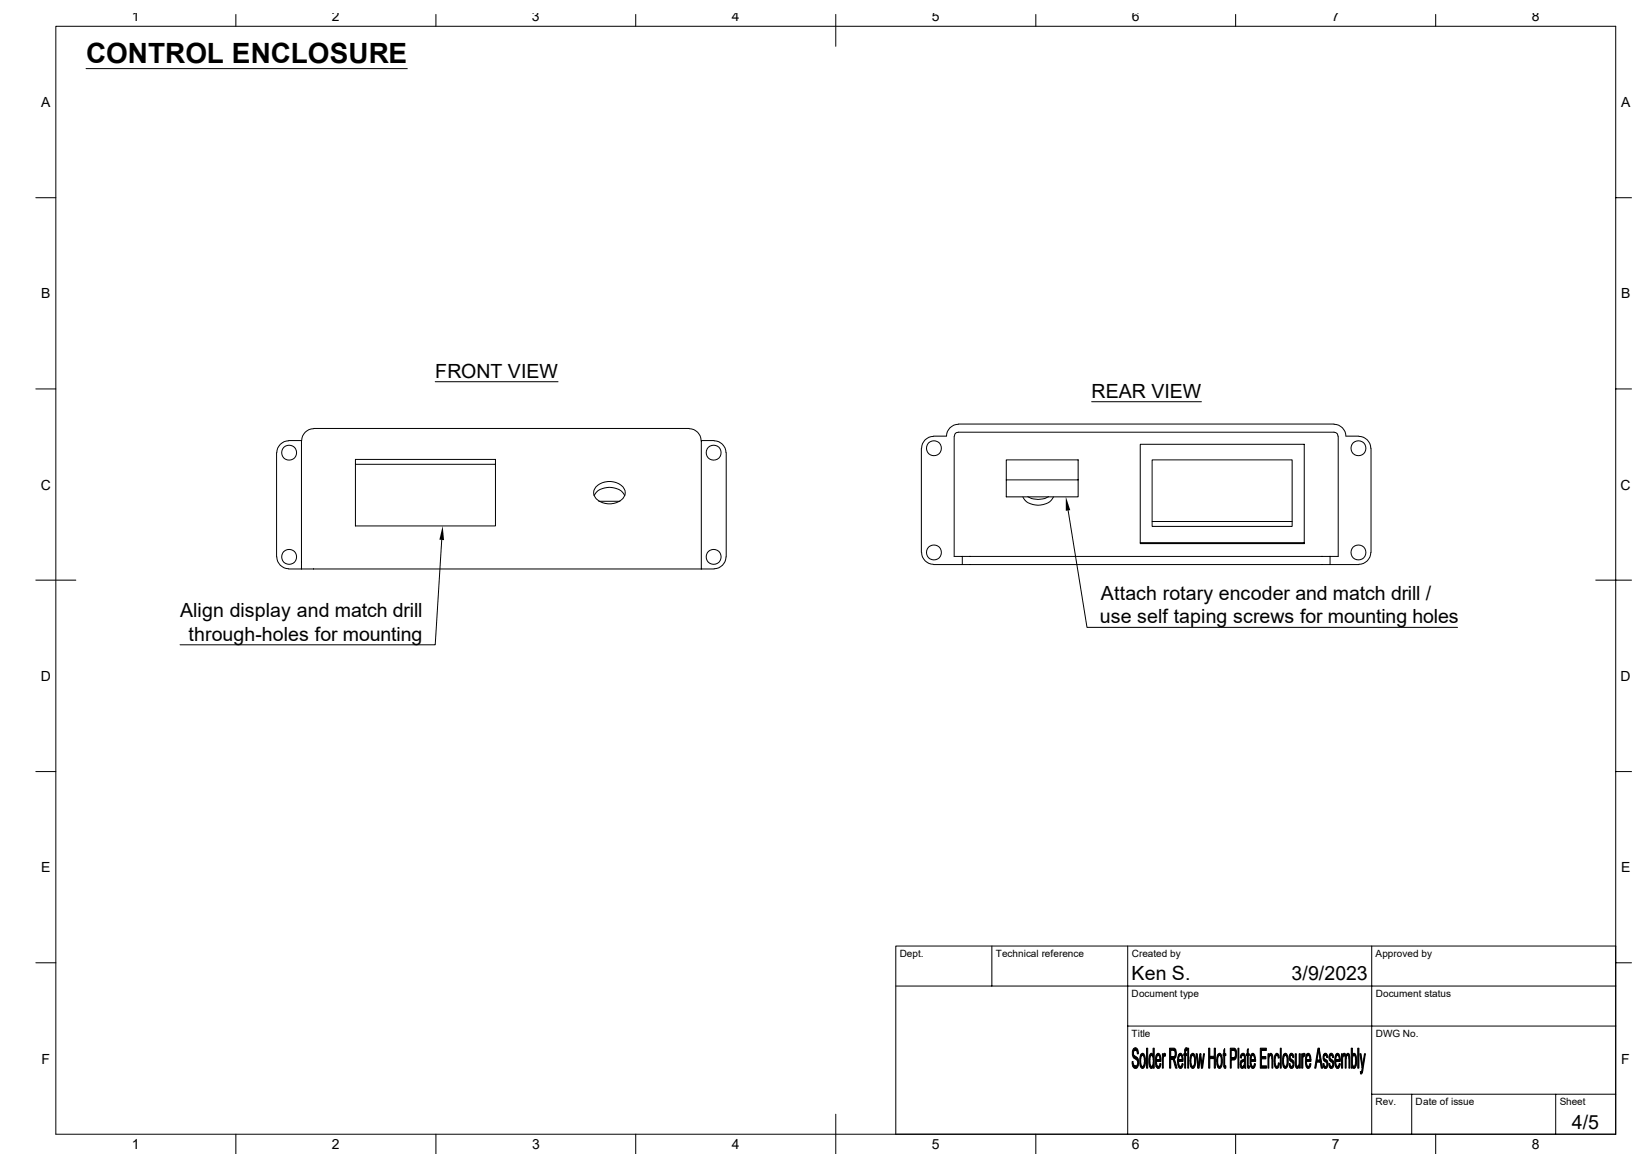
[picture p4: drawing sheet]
<svg xmlns="http://www.w3.org/2000/svg" width="297mm" height="210mm" viewBox="0 0 297 210" stroke-linecap="round" stroke-linejoin="round" font-family="sans-serif">
<g fill="none" stroke="#000" stroke-width=".18">
<path d="M10.2 4.8h283.8v201.6h-283.8zM15.7 12.5h58.4M42.9 2.6v2.2M79.3 2.6v2.2M115.7 2.6v2.2M152.1 2.6v5.8M188.5 2.6v2.2M224.9 2.6v2.2M261.3 2.6v2.2M6.5 36h3.7M294 36h2.9M6.5 70.8h3.7"/>
<path d="M57.1 78a2.17 2.17 0 0 0-2.2 2.2M57.1 78h68.3M79.2 69.5h22.4M125.4 78a2.17 2.17 0 0 1 2.2 2.2M169.9 79.4a2.17 2.17 0 0 0-2.2 2.2M169.9 79.4h2.3M173.7 79.4v21.9h1.4M173.7 79.4l.1-.4 .2-.3h.4h68.4l.5 .2 .2 .5M174.4 77.2h68.4M174.4 77.2a2.17 2.17 0 0 0-2.1 2.2M198.7 73.1h20M242.8 77.2a2.17 2.17 0 0 1 2.1 2.2h2.4"/>
<path d="M243.5 79.4v21.9h-1.4M247.3 79.4a2.17 2.17 0 0 1 2.2 2.2M294 70.8h2.9M50.3 82.4v18.9M52.5 80.2a2.17 2.17 0 0 0-2.1 2.2M52.5 80.2h2.4v23.3M64.7 83.6h25.5v12.1h-25.5zM64.7 84.5h25.5M80.4 98.3l-1.2 19h-46.4M108.1 90.2a3.3 3.3 0 0 1 4.2-1.3 2.18 2.18 0 0 1 1.4 1.3M108.5 88.6a3.4 3.4 0 0 1 5.1 .3 1.85 1.85 0 0 1-1.4 2.6 3.2 3.2 0 0 1-4.1-1.5 1.52 1.52 0 0 1 .4-1.4zM109 91.2h3.8"/>
<path d="M130 80.2h-2.4v23.3M130 80.2a2.17 2.17 0 0 1 2.1 2.2M132.2 82.4v18.9M167.7 81.6v18.9M183.1 87.3h13.1v-3.6h-13.1v6.7h13.1v-3.1M186.1 90.4a3.3 3.3 0 0 0 4.2 1.3 2.18 2.18 0 0 0 1.4-1.3M187 90.4a3.8 3.8 0 0 0 3.8 0M194.4 92.9l3.4 21.3h67.5M207.5 80.9h29.9v18h-29.9zM207.5 98.8h29.9M209.7 83.7h25.5v12.1h-25.5zM209.7 94.9h25.5"/>
<path d="M249.5 81.6v18.9M6.5 105.6h7.3M50.4 101.3a2.17 2.17 0 0 0 2.1 2.2M52.5 103.5h2.4M54.9 103.5h72.7M127.6 103.5h2.4M132.1 101.3a2.17 2.17 0 0 1-2.1 2.2M167.7 100.5a2.17 2.17 0 0 0 2.2 2.2M169.9 102.7h5.2M175.1 102.7h67M175.1 101.3h67M175.1 101.3v1.4"/>
<path d="M242.1 102.7h5.2M242.1 101.3v1.4M249.5 100.5a2.17 2.17 0 0 1-2.2 2.2M290.4 105.6h6.5M6.5 140.4h3.7M294 140.4h2.9M6.5 175.2h3.7M163 179.5h131M180.5 172.2v7.3M205.2 172.2v34.2M249.6 172.2v34.2M294 172.2h-131v34.2"/>
<path d="M294 175.2h2.9M205.2 186.7h88.8M249.6 199.1h44.4M256.9 199.1v7.3M283.1 199.1v7.3M42.9 206.4v3.6M79.3 206.4v3.6M115.7 206.4v3.6M152.1 202.8v7.2M188.5 206.4v3.6M224.9 206.4v3.6M261.3 206.4v3.6"/>
<circle cx="52.6" cy="82.4" r="1.36"/>
<circle cx="129.9" cy="82.4" r="1.36"/>
<circle cx="170" cy="81.6" r="1.36"/>
<circle cx="247.2" cy="81.6" r="1.36"/>
<circle cx="52.6" cy="101.3" r="1.36"/>
<circle cx="129.9" cy="101.3" r="1.36"/>
<circle cx="170" cy="100.5" r="1.36"/>
<circle cx="247.2" cy="100.5" r="1.36"/>
</g>
<g fill="#000" stroke="#000" stroke-width=".18">
<path d="M206 193.2h.2a.67 .67 0 0 0 .5 .8h-.5z" fill-rule="evenodd"/>
<path d="M206.3 190.8a.48 .48 0 0 1 .8 .3h-.5a.71 .71 0 0 0-.3 .7 .71 .71 0 0 0 .6 .6 1.49 1.49 0 0 1-.1 2h-.4l-.2-.3 .5-.1a.78 .78 0 0 0 .3-.8 .78 .78 0 0 0-.6-.6 1.56 1.56 0 0 1-.1-1.8z" fill-rule="evenodd"/>
<path d="M206.6 191.1h.5l.1 .7h-.2l-.1-.5z" fill-rule="evenodd"/>
<path d="M207.5 192.1h.4a1.79 1.79 0 0 0-.1 1.9l.1 .1h-.3l-.2-.5z" fill-rule="evenodd"/>
<path d="M207.6 191.9a.43 .43 0 0 1 .6-.1 .43 .43 0 0 1 .2 .5v1.1a.81 .81 0 0 1-.6 1l-.2-.3h.4a1.72 1.72 0 0 0-.1-2h-.3z" fill-rule="evenodd"/>
<path d="M208.7 190.8h.2v3.6h-.2z" fill-rule="evenodd"/>
<path d="M209.3 191.8l.2-.1 .2 .1 .1 .3h-.3a2.34 2.34 0 0 0-.1 1.8l.2 .2h-.4l-.1-.6v-1.1z" fill-rule="evenodd"/>
<path d="M209.2 194.1h.6a.32 .32 0 0 1-.2 .3 .32 .32 0 0 1-.4-.3z" fill-rule="evenodd"/>
<path d="M209.8 190.8h.3v3.6h-.3v-.3h-.2a1.81 1.81 0 0 0-.1-2h.3z" fill-rule="evenodd"/>
<path d="M210.4 192.1h.4l-.2 .2-.1 .5h.8v.4h-.8v.6l.3 .3h-.4l-.1-.3v-1.1z" fill-rule="evenodd"/>
<path d="M210.6 191.8a.5 .5 0 0 1 .5 .1 .5 .5 0 0 1 .1 .5l.1 .4h-.8h.6l-.2-.6-.5-.1z" fill-rule="evenodd"/>
<path d="M210.4 194.1h.5l.2-.6 .2 .1a.61 .61 0 0 1-.7 .8z" fill-rule="evenodd"/>
<path d="M211.5 191.8h.2v.4h.2l-.2 .4v1.8h-.2z" fill-rule="evenodd"/>
<path d="M211.8 191.8h.3l-.1 .4h-.3z" fill-rule="evenodd"/>
<path d="M212.9 190.8h.8l.3 .3h-.9v1.3h.9l-.3 .3-.6 .1v1.6h-.2z" fill-rule="evenodd"/>
<path d="M213.3 192.8h.4l.5 1.6h-.2l-.5-1.5z" fill-rule="evenodd"/>
<path d="M213.5 191.1h.5l.1 .9-.1 .4h-.9h.4a.7 .7 0 0 0 0-1.3z" fill-rule="evenodd"/>
<path d="M214.5 192.1h.3l-.2 .1-.1 .6h.8v.4h-.8l.1 .6 .2 .3h-.3l-.2-.4v-.8z" fill-rule="evenodd"/>
<path d="M214.5 191.9a.39 .39 0 0 1 .5-.1 .39 .39 0 0 1 .2 .4l.1 .6h-.8h.6l-.1-.6-.1-.1h-.4z" fill-rule="evenodd"/>
<path d="M214.5 194.1h.4l.2-.6 .2 .1a.58 .58 0 0 1-.6 .8z" fill-rule="evenodd"/>
<path d="M215.6 191.1h.3l-.1 .1v.6h.2v.3h-.2v2.3h-.2v-2.3h-.2v-.3h.2z" fill-rule="evenodd"/>
<path d="M215.7 190.8l.4-.1v.4h-.5z" fill-rule="evenodd"/>
<path d="M216.2 190.8h.1v3.6h-.1z" fill-rule="evenodd"/>
<path d="M216.7 192.1h.4a1.68 1.68 0 0 0-.3 1.7l.3 .3h-.4l-.1-.2-.1-.9z" fill-rule="evenodd"/>
<path d="M216.8 191.9a.43 .43 0 0 1 .5-.1 .43 .43 0 0 1 .2 .5l.1 1.2a.78 .78 0 0 1-.6 .9l-.3-.3h.4a2.01 2.01 0 0 0 0-2h-.4z" fill-rule="evenodd"/>
<path d="M217.7 191.8h.2l.2 2-.1 .6z" fill-rule="evenodd"/>
<path d="M218.5 191.8l.3 2-.1 .6-.3-2z" fill-rule="evenodd"/>
<path d="M218.4 191.8h.1l-.3 2.6h-.2z" fill-rule="evenodd"/>
<path d="M219 191.8h.2l-.3 2.6h-.2z" fill-rule="evenodd"/>
<path d="M220 190.8h.2v1.4l.8 .5h-.8v1.7h-.2z" fill-rule="evenodd"/>
<path d="M221 190.8h.2v3.6h-.2v-1.7l-.8-.5h.8z" fill-rule="evenodd"/>
<path d="M221.5 192.1h.5a1.68 1.68 0 0 0-.3 1.7l.3 .3h-.4l-.2-.4z" fill-rule="evenodd"/>
<path d="M221.7 191.9a.42 .42 0 0 1 .4-.1 .42 .42 0 0 1 .3 .4l.1 1.3a.87 .87 0 0 1-.6 .9l-.3-.3h.4a2.01 2.01 0 0 0 0-2h-.4z" fill-rule="evenodd"/>
<path d="M222.9 190.8v1h.2v.3h-.2v1.7l.1 .2h-.3v-1.9h-.1v-.3h.1v-.7z" fill-rule="evenodd"/>
<path d="M222.7 194h.4v.4h-.3z" fill-rule="evenodd"/>
<path d="M223.9 190.8h.8l.3 .3-.9 .1v1.3h.9l-.4 .4h-.5v1.5h-.2z" fill-rule="evenodd"/>
<path d="M224.5 191.2h.5v.2v1.1h-.9h.4a.84 .84 0 0 0 .1-1.3z" fill-rule="evenodd"/>
<path d="M225.3 190.8h.2v3.6h-.2z" fill-rule="evenodd"/>
<path d="M225.8 192.1h.4l-.2 .1-.1 .4-.2-.1z" fill-rule="evenodd"/>
<path d="M225.8 193l.6 .1a.59 .59 0 0 0-.5 .4 .59 .59 0 0 0 .2 .6h.3a.38 .38 0 0 1-.4 .3 .38 .38 0 0 1-.3-.5z" fill-rule="evenodd"/>
<path d="M225.9 191.8a.47 .47 0 0 1 .6 0 .47 .47 0 0 1 .2 .6v2h-.2v-.3h-.3l.2-.4 .1-.6-.7-.1h.2a.48 .48 0 0 0 .5-.4 .48 .48 0 0 0-.2-.5h-.5z" fill-rule="evenodd"/>
<path d="M226.1 194.1h.4z" fill-rule="evenodd"/>
<path d="M227.2 190.8v1h.2v.3h-.2v1.8l.1 .1h-.3v-1.9h-.1v-.3h.1v-.7z" fill-rule="evenodd"/>
<path d="M227 194h.4v.4h-.3z" fill-rule="evenodd"/>
<path d="M227.6 192.1h.4l-.2 .1-.1 .6h.8v.4h-.8l.1 .6 .2 .3h-.4l-.1-.2v-1.5z" fill-rule="evenodd"/>
<path d="M227.7 191.9a.39 .39 0 0 1 .5-.1 .39 .39 0 0 1 .2 .4l.1 .6h-.8h.6l-.1-.6-.2-.1h-.4z" fill-rule="evenodd"/>
<path d="M227.6 194.1h.5l.2-.6 .2 .1a.58 .58 0 0 1-.7 .8z" fill-rule="evenodd"/>
<path d="M229.4 190.8h1.1v.4h-.9v1.1h.8v.4h-.8v1.3h.9v.4h-1.1z" fill-rule="evenodd"/>
<path d="M230.8 191.8h.1v.3l.2 .1-.2 .5v1.7h-.1z" fill-rule="evenodd"/>
<path d="M230.9 192.1h.3z" fill-rule="evenodd"/>
<path d="M231.1 191.8a.42 .42 0 0 1 .5 .1 .42 .42 0 0 1 0 .4v2.1h-.1l-.1-2.1-.2-.2h-.3z" fill-rule="evenodd"/>
<path d="M232.2 191.8l.2-.1 .3 .3-.4 .1-.2 .8a1.31 1.31 0 0 0 .3 1.2h-.4l-.1-.4v-1.2z" fill-rule="evenodd"/>
<path d="M232.7 193.4l.1 .1a.76 .76 0 0 1-.5 .9l-.3-.3h.4l.2-.2z" fill-rule="evenodd"/>
<path d="M232.4 192.1l.3-.1 .1 .5-.2 .1v-.4z" fill-rule="evenodd"/>
<path d="M233 190.8h.2v3.6h-.2z" fill-rule="evenodd"/>
<path d="M233.5 192.1h.4a1.79 1.79 0 0 0-.1 1.9l.1 .1h-.3l-.2-.5z" fill-rule="evenodd"/>
<path d="M233.6 191.9a.43 .43 0 0 1 .6-.1 .43 .43 0 0 1 .2 .5v1.4a.55 .55 0 0 1-.7 .7l-.1-.3h.3a2.01 2.01 0 0 0 .1-2h-.4z" fill-rule="evenodd"/>
<path d="M234.7 192l.3 .1a.55 .55 0 0 0-.1 .5 .55 .55 0 0 0 .4 .4 1.02 1.02 0 0 1-.2 1.4h-.2l-.2-.2 .4-.1a.53 .53 0 0 0 .2-.6 .53 .53 0 0 0-.5-.4l-.2-.5z" fill-rule="evenodd"/>
<path d="M234.6 193.6l.2-.1v.4l.3 .2h-.4z" fill-rule="evenodd"/>
<path d="M234.8 191.8a.44 .44 0 0 1 .5 0 .44 .44 0 0 1 .2 .5v.1l-.2 .1-.2-.4-.4-.1z" fill-rule="evenodd"/>
<path d="M235.7 191.8h.2v2l.2 .3h.3a.36 .36 0 0 1-.4 .3 .36 .36 0 0 1-.2-.5z" fill-rule="evenodd"/>
<path d="M236.1 194.1l.4-.1z" fill-rule="evenodd"/>
<path d="M236.4 191.8h.2v2.6h-.1v-.4h-.2l.1-.4z" fill-rule="evenodd"/>
<path d="M236.9 191.8h.2v.4h.2l-.2 .4v1.8h-.2z" fill-rule="evenodd"/>
<path d="M237.2 191.8h.3l-.1 .4h-.3z" fill-rule="evenodd"/>
<path d="M237.7 192.1h.4l-.3 .2v.5h.8v.4h-.9l.1 .6 .3 .3h-.4l-.1-.3v-1.2z" fill-rule="evenodd"/>
<path d="M237.8 191.9a.43 .43 0 0 1 .5-.1 .43 .43 0 0 1 .2 .5l.1 .5h-.8h.6l-.1-.6-.1-.1h-.5z" fill-rule="evenodd"/>
<path d="M237.7 194.1h.5l.2-.6 .2 .1a.61 .61 0 0 1-.7 .8z" fill-rule="evenodd"/>
<path d="M239.9 190.8h.2l-.4 2.1 .6 .4h-.7l-.1 1.1h-.2z" fill-rule="evenodd"/>
<path d="M240.1 190.8l.6 3.6h-.2l-.2-1.1-.6-.4h.5l-.3-1.7z" fill-rule="evenodd"/>
<path d="M240.8 192l.4 .1a.45 .45 0 0 0-.2 .5 .45 .45 0 0 0 .4 .3 .97 .97 0 0 1-.2 1.5h-.2l-.2-.3h.4a.51 .51 0 0 0 .3-.6 .51 .51 0 0 0-.5-.4l-.2-.4z" fill-rule="evenodd"/>
<path d="M240.7 193.6l.3-.1v.4l.2 .2h-.4z" fill-rule="evenodd"/>
<path d="M241 191.8a.44 .44 0 0 1 .5 0 .44 .44 0 0 1 .1 .5v.1l-.1 .1-.2-.4-.5-.1z" fill-rule="evenodd"/>
<path d="M241.9 192l.4 .1a.55 .55 0 0 0-.2 .5 .55 .55 0 0 0 .5 .4 1.02 1.02 0 0 1-.3 1.4h-.2l-.2-.2 .4-.1a.53 .53 0 0 0 .2-.6 .53 .53 0 0 0-.4-.4l-.2-.5z" fill-rule="evenodd"/>
<path d="M241.8 193.6l.2-.1 .1 .4 .2 .2h-.4z" fill-rule="evenodd"/>
<path d="M242.1 191.8a.44 .44 0 0 1 .5 0 .44 .44 0 0 1 .1 .5v.1l-.2 .1-.1-.4-.5-.1z" fill-rule="evenodd"/>
<path d="M243 192.1h.4l-.2 .2-.1 .5h.8v.4h-.8l.1 .6 .2 .3h-.4v-.3l-.1-1.1z" fill-rule="evenodd"/>
<path d="M243.2 191.8a.5 .5 0 0 1 .5 .1 .5 .5 0 0 1 .2 .5v.4h-.8h.6l-.2-.7h-.5z" fill-rule="evenodd"/>
<path d="M243 194.1h.5l.2-.6 .2 .1a.61 .61 0 0 1-.7 .8z" fill-rule="evenodd"/>
<path d="M244.1 191.8h.2v.3l.2 .1-.2 .3v1.9h-.2z" fill-rule="evenodd"/>
<path d="M244.3 192l.3 .1-.1 .1-.2-.1z" fill-rule="evenodd"/>
<path d="M244.5 191.7h.3l.2 .5-.7-.2z" fill-rule="evenodd"/>
<path d="M244.7 192.2l.6-.1-.3 .3v2h-.2z" fill-rule="evenodd"/>
<path d="M245.1 191.8l.3-.1 .2 .4 .1 2.3h-.2l-.1-2.2-.1-.1h-.3z" fill-rule="evenodd"/>
<path d="M245.9 190.8h.2v1.3h.3a1.37 1.37 0 0 0-.3 1.4l.2 .6h-.2v.3h-.2z" fill-rule="evenodd"/>
<path d="M246.1 194.1h.3z" fill-rule="evenodd"/>
<path d="M246.2 191.9a.34 .34 0 0 1 .4-.1 .34 .34 0 0 1 .2 .4l.1 1.3a.91 .91 0 0 1-.6 .9l-.2-.3h.3a1.75 1.75 0 0 0 0-2h-.3z" fill-rule="evenodd"/>
<path d="M247.1 190.8h.2v3.6h-.2z" fill-rule="evenodd"/>
<path d="M247.6 195h.4l-.2 .5-.2-.1z" fill-rule="evenodd"/>
<path d="M247.5 191.8h.2l.3 1.9-.1 .7z" fill-rule="evenodd"/>
<path d="M248.3 191.8h.2l-.5 3.1v.1h-.3l.2-.2z" fill-rule="evenodd"/>
</g>
<path d="M80.6 95.7l.2 2.6-.8-.1zM194 90.4l.8 2.4-.8 .2z" fill="#000"/>
<text font-size="5.1" x="15.7" y="11.4">CONTROL ENCLOSURE</text>
<g font-size="3.6">
<text x="79.2" y="68.7">FRONT VIEW</text>
<text x="198.7" y="72.4">REAR VIEW</text>
<text x="32.8" y="112.3">Align display and match drill</text>
<text x="200.2" y="113.5">use self taping screws for mounting holes</text>
<text x="200.4" y="109.1">Attach rotary encoder and match drill /</text>
<text x="34.3" y="116.6">through-holes for mounting</text>
<text x="206" y="178.4">Ken S.</text>
<text x="235" y="178.4">3/9/2023</text>
<text x="286.1" y="205.4">4/5</text>
</g>
<g font-size="2.5">
<text x="24" y="3.9">1</text>
<text x="60.4" y="3.9">2</text>
<text x="96.8" y="3.9">3</text>
<text x="133.2" y="3.9">4</text>
<text x="169.6" y="3.9">5</text>
<text x="206" y="3.9">6</text>
<text x="242.4" y="3.9">7</text>
<text x="278.8" y="3.9">8</text>
<text x="7.5" y="19.5">A</text>
<text x="295" y="19.5">A</text>
<text x="7.5" y="54.3">B</text>
<text x="295" y="54.3">B</text>
<text x="7.5" y="89.1">C</text>
<text x="294.9" y="89.1">C</text>
<text x="7.5" y="123.9">D</text>
<text x="294.9" y="123.9">D</text>
<text x="7.5" y="158.7">E</text>
<text x="295" y="158.7">E</text>
<text x="7.6" y="193.5">F</text>
<text x="295.1" y="193.5">F</text>
<text x="24" y="209.1">1</text>
<text x="60.4" y="209.1">2</text>
<text x="96.8" y="209.1">3</text>
<text x="133.2" y="209.1">4</text>
<text x="169.6" y="209.1">5</text>
<text x="206" y="209.1">6</text>
<text x="242.4" y="209.1">7</text>
<text x="278.8" y="209.1">8</text>
</g>
<g font-size="1.8">
<text x="163.7" y="174.2">Dept.</text>
<text x="181.2" y="174.2">Technical reference</text>
<text x="206" y="174.2">Created by</text>
<text x="250.4" y="174.2">Approved by</text>
<text x="206" y="181.5">Document type</text>
<text x="250.4" y="181.5">Document status</text>
<text x="206" y="188.8">Title</text>
<text x="250.4" y="188.8">DWG No.</text>
<text x="250.4" y="201.2">Rev.</text>
<text x="257.6" y="201.2">Date of issue</text>
<text x="283.9" y="201.2">Sheet</text>
</g>
</svg>
